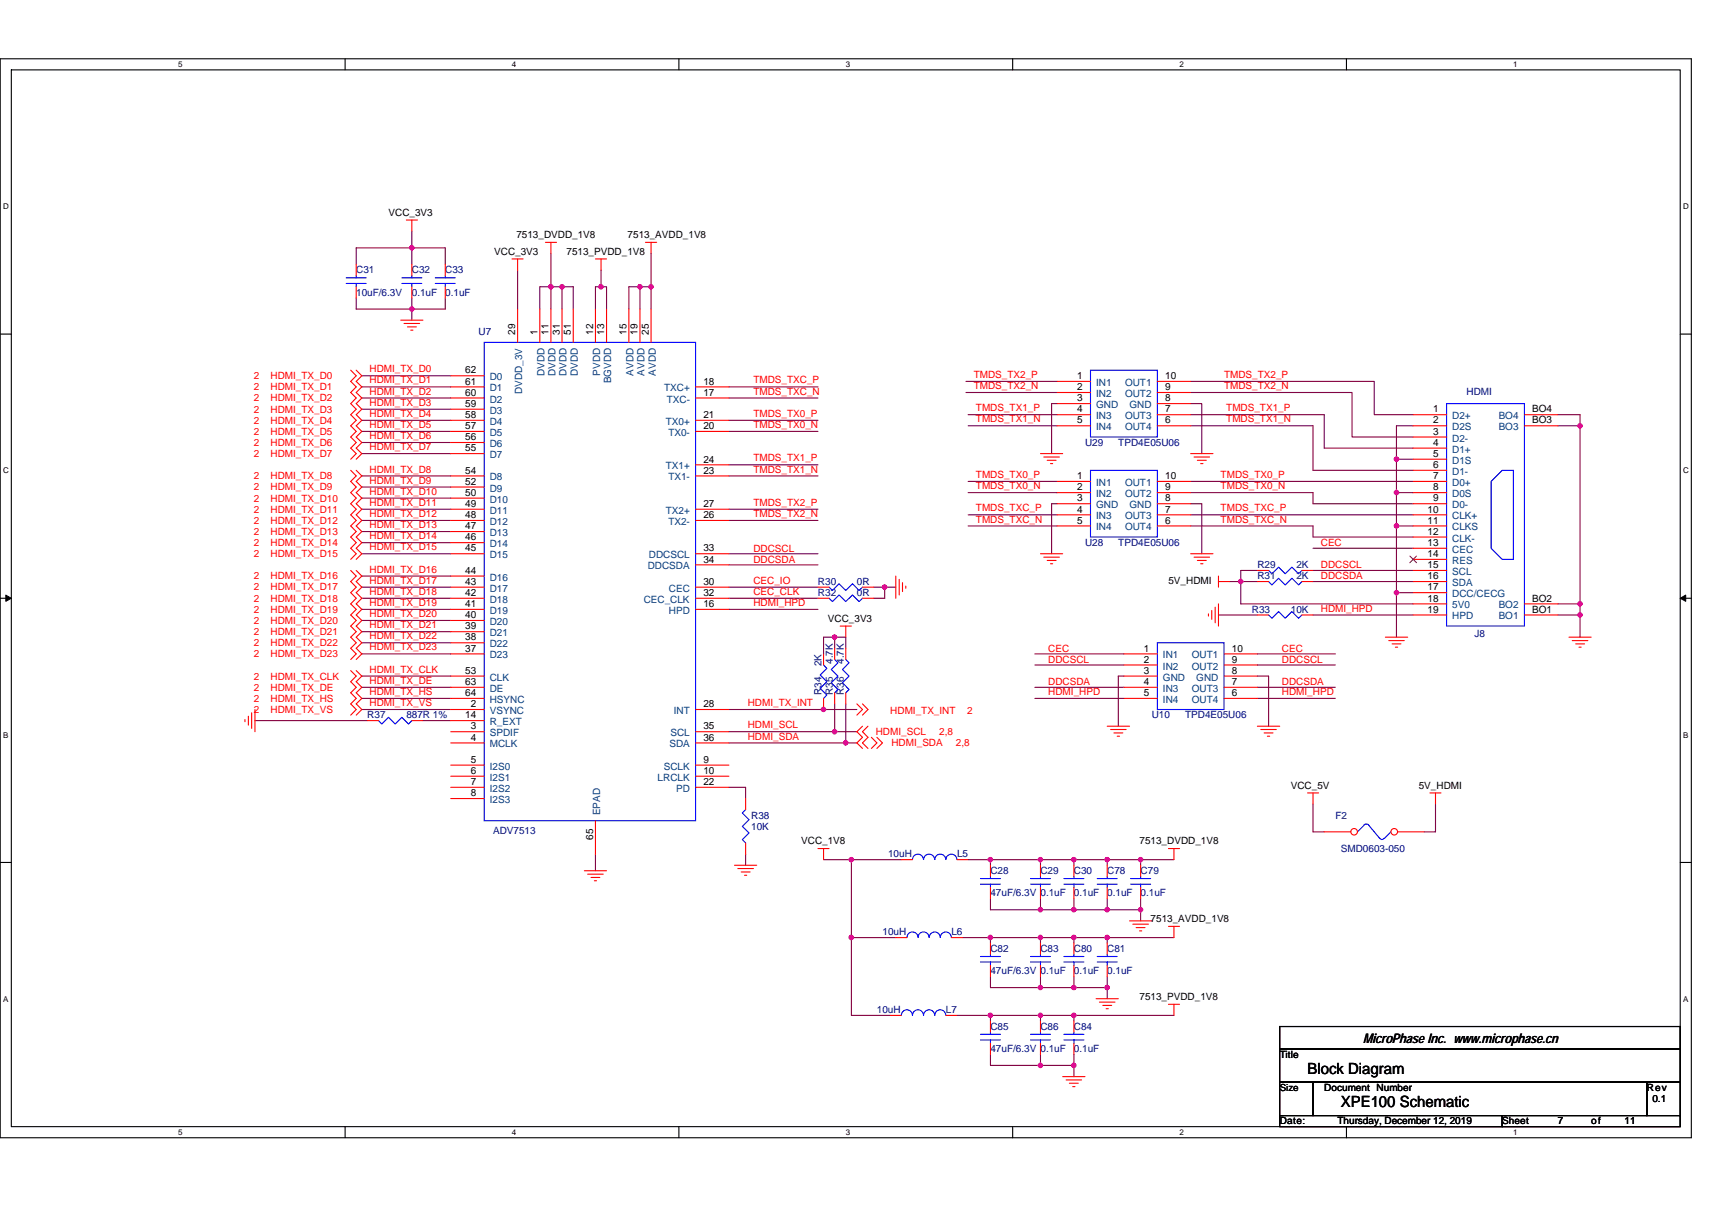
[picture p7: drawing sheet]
<svg xmlns="http://www.w3.org/2000/svg" width="297mm" height="210mm" viewBox="0 0 297 210" stroke-linecap="round" stroke-linejoin="round" font-family="sans-serif">
<path d="M0 10.2h293.5v187.2h-293.5zM2 12.1h289.5v183.4h-289.5z" fill="none" stroke="#000" stroke-width=".19"/>
<g fill="#fff">
<path d="M30.9 10.4h.8v1.6h-.8z"/>
<path d="M30.9 195.7h.8v1.6h-.8z"/>
</g>
<path d="M59.9 10.2v1.9M59.9 195.5v1.9" fill="none" stroke="#000" stroke-width=".19"/>
<g fill="#fff">
<path d="M88.8 10.4h.8v1.6h-.8z"/>
<path d="M88.8 195.7h.8v1.6h-.8z"/>
</g>
<path d="M117.8 10.2v1.9M117.8 195.5v1.9" fill="none" stroke="#000" stroke-width=".19"/>
<g fill="#fff">
<path d="M146.7 10.4h.8v1.6h-.8z"/>
<path d="M146.7 195.7h.8v1.6h-.8z"/>
</g>
<path d="M175.7 10.2v1.9M175.7 195.5v1.9" fill="none" stroke="#000" stroke-width=".19"/>
<g fill="#fff">
<path d="M204.7 10.4h.7v1.6h-.7z"/>
<path d="M204.7 195.7h.7v1.6h-.7z"/>
</g>
<path d="M233.6 10.2v1.9M233.6 195.5v1.9" fill="none" stroke="#000" stroke-width=".19"/>
<g fill="#fff">
<path d="M262.6 10.4h.7v1.6h-.7z"/>
<path d="M262.6 195.7h.7v1.6h-.7z"/>
<path d="M.5 35.1h1v1.5h-1z"/>
<path d="M292 35.1h1v1.5h-1z"/>
<path d="M.5 80.9h1v1.5h-1z"/>
<path d="M292 80.9h1v1.5h-1z"/>
</g>
<path d="M0 58h2M291.5 58h2" fill="none" stroke="#000" stroke-width=".19"/>
<g fill="#fff">
<path d="M.5 126.7h.9v1.6h-.9z"/>
<path d="M292 126.7h.9v1.6h-.9z"/>
</g>
<path d="M0 103.8h2M291.5 103.8h2" fill="none" stroke="#000" stroke-width=".19"/>
<path d="M1 103.3l1 .5-1 .6zM291.5 103.8l1-.5v1.1z" fill="#000" stroke="#000" stroke-width=".17"/>
<g fill="#fff">
<path d="M.5 172.6h.9v1.5h-.9z"/>
<path d="M292 172.6h.9v1.5h-.9z"/>
</g>
<path d="M0 149.7h2M291.5 149.7h2M222 178.1h69.5v3.9h-69.5zM222 182h69.5v5.8h-69.5zM222 187.8h5.8v5.8h-5.8zM222 193.6h38.6v1.9h-38.6zM227.8 187.8h57.9v5.8h-57.9zM260.6 193.6h30.9v1.9h-30.9zM285.7 187.8h5.8v5.8h-5.8z" fill="none" stroke="#000" stroke-width=".19"/>
<g fill="none" stroke="#800040" stroke-width=".19">
<path d="M61.8 51.7v1.9h9.7M71.5 43v2.9M71.5 53.6v2M71.5 51.7v1.9M71.5 43h-9.7v2.9M71.5 40.1v2.9M71.5 43h5.8v2.9M77.3 51.7v1.9h-5.8M89.8 46.9v6.7M95.6 44v9.6M97.5 49.8h-3.8v3.8M97.5 49.8h2v3.8"/>
<path d="M97.5 49.8v3.8M104.3 46.9v2.9h.9v3.8M104.3 49.8h-1v3.8M111 49.8v3.8M111 49.8h-1.9v3.8M111 49.8h2M113 49.8v3.8M113 44v5.8M62.8 69.1h15.4M62.8 71h15.4M62.8 65.2h15.4M62.8 67.1h15.4"/>
<path d="M62.8 76.8h15.4M62.8 78.7h15.4M62.8 72.9h15.4M62.8 74.9h15.4M126.5 69.1h15.4M126.5 67.1h15.4M126.5 74.9h15.4M126.5 72.9h15.4M167.6 66.2h15.8M167.6 68.1h15.8M168 73.9h15.4M168 72h15.4"/>
<path d="M183.4 70h-.9v8.7M206.6 72h23.2v5.8h15.4M206.6 73.9h21.2v7.7h17.4M206.6 66.2h31.8v5.8h6.8M206.6 68.1h28v7.7h10.6M206.6 70h1.9v8.7M242.3 79.7h2.9M242.3 79.7v5.8M245.2 73.9h-2.9v5.8M270.3 72h3.8v1.9M270.3 73.9h3.8M274.1 73.9v30.9"/>
<path d="M62.8 86.4h15.4M62.8 88.4h15.4M62.8 82.6h15.4M62.8 84.5h15.4M62.8 94.2h15.4M62.8 96.1h15.4M62.8 90.3h15.4M62.8 92.2h15.4M62.8 100h15.4M126.5 82.6h15.4M126.5 80.7h15.4M126.5 90.3h15.4"/>
<path d="M126.5 88.4h15.4M126.5 98h15.4M126.5 96.1h15.4M168 89.3h15.4M168 91.3h15.4M168 83.5h15.4M168 85.5h15.4M183.4 87.4h-.9v8.7M206.6 87.4h1.9v8.7M206.6 85.5h21.2v1.9h17.4M206.6 91.3h21.2v1.9h17.4M206.6 83.5h38.6"/>
<path d="M206.6 89.3h38.6M218.2 99h-2.9v1.9M227.8 95.1h17.4M227.8 99h17.4M242.3 85.5h2.9M242.3 91.3h2.9M242.3 85.5v5.8M242.3 91.3v11.5M62.8 105.7h15.4M62.8 101.9h15.4M62.8 111.5h15.4M62.8 113.5h15.4"/>
<path d="M62.8 107.7h15.4M62.8 109.6h15.4M62.8 117.3h15.4M62.8 119.3h15.4M62.8 103.8h15.4M126.5 103.8h15.4M126.5 101.9h15.4M126.5 105.7h15.4M144.8 110.6h-1.9v2.9M144.8 110.6h1.9v1.9M144.8 110.6v1.9M151.6 101.9h1.9v1.9h-1.9"/>
<path d="M153.5 101.9h1.9M179.6 115.4h15.4M179.6 119.3h15.4M179.6 113.5h15.4M195 117.3h-1v8.7M211.4 106.7h6.8M213.3 100.9h2M215.3 100.9h2.9M215.3 100.9v3.9h29.9M218.2 115.4h13.5M218.2 117.3h1.9v8.7M218.2 119.3h13.5"/>
<path d="M218.2 113.5h13.5M227.8 100.9h17.4M227.8 106.7h17.4M242.3 102.8h2.9M242.3 102.8v7.8M270.3 106.7h3.8v3.9M270.3 104.8h3.8M274.1 104.8v1.9M44.2 125.1h19.5M62.8 121.2h15.4M62.8 123.1h15.4M73.4 125.1h4.8"/>
<path d="M126.5 127h18.3M126.5 136.6h2.9v2M126.5 128.9h20.2M144.8 122.2v4.8M144.8 127h3.9M146.7 122.2v6.7M146.7 128.9h2M148.7 123.1h-22.2M179.6 121.2h15.4M218.2 121.2h13.5M227.8 139.5v4.9h2M249.1 139.5v4.9h-2"/>
<path d="M103.3 148.2v2.9M129.4 148.2v2M142.9 149.2h4.8M147.7 149.2v13.5M147.7 149.2h8.7M168 149.2h3.8M171.8 149.2h8.7M171.8 155.9v2h8.7M171.8 149.2v1M180.5 155.9v2M180.5 149.2v1M180.5 157.9h5.8"/>
<path d="M180.5 149.2h5.8M186.3 149.2v1M186.3 155.9v2M186.3 149.2h5.8M186.3 157.9h5.8M192.1 149.2h5.8M192.1 157.9h5.8M192.1 149.2v1M192.1 155.9v2M197.9 149.2v1M197.9 155.9v2M197.9 157.9v1.9"/>
<path d="M197.9 149.2h5.8M147.7 162.7v13.5h6.8M147.7 162.7h7.7M166 176.2h5.8M167 162.7h4.8M171.8 162.7h8.7M171.8 176.2h8.7M171.8 162.7v1M171.8 176.2v1M171.8 169.5v1.9h8.7M180.5 176.2v1M180.5 171.4h5.8"/>
<path d="M180.5 162.7h5.8M180.5 176.2h5.8M180.5 169.5v1.9M180.5 162.7v1M186.3 162.7v1M186.3 169.5v1.9M186.3 162.7h5.8M186.3 176.2v1M186.3 171.4h5.8M186.3 176.2h17.4M192.1 162.7v1M192.1 169.5v1.9"/>
<path d="M192.1 171.4v1.9M192.1 162.7h11.6M171.8 183v1.9h8.7M180.5 183v1.9M180.5 184.9h5.8M186.3 183v1.9M186.3 184.9v1.9"/>
</g>
<g fill="#f0f" stroke="#f0f" stroke-width=".19">
<circle cx="142.9" cy="123.1" r=".38"/>
<circle cx="144.8" cy="127" r=".38"/>
<circle cx="146.7" cy="128.9" r=".38"/>
<circle cx="215.3" cy="100.9" r=".38"/>
<circle cx="153.5" cy="101.9" r=".38"/>
<circle cx="104.3" cy="49.8" r=".38"/>
<circle cx="242.3" cy="85.5" r=".38"/>
<circle cx="242.3" cy="79.7" r=".38"/>
<circle cx="242.3" cy="91.3" r=".38"/>
<circle cx="242.3" cy="102.8" r=".38"/>
<circle cx="274.1" cy="106.7" r=".38"/>
<circle cx="274.1" cy="104.8" r=".38"/>
<circle cx="274.1" cy="73.9" r=".38"/>
<circle cx="71.4" cy="43" r=".38"/>
<circle cx="71.4" cy="53.6" r=".38"/>
<circle cx="144.8" cy="110.6" r=".38"/>
<circle cx="97.5" cy="49.8" r=".38"/>
<circle cx="147.7" cy="162.7" r=".38"/>
<circle cx="95.6" cy="49.8" r=".38"/>
<circle cx="192.1" cy="157.9" r=".38"/>
<circle cx="197.9" cy="157.9" r=".38"/>
<circle cx="186.3" cy="157.9" r=".38"/>
<circle cx="180.5" cy="157.9" r=".38"/>
<circle cx="171.8" cy="149.2" r=".38"/>
<circle cx="186.3" cy="149.2" r=".38"/>
<circle cx="180.5" cy="149.2" r=".38"/>
<circle cx="147.7" cy="149.2" r=".38"/>
<circle cx="192.1" cy="149.2" r=".38"/>
<circle cx="197.9" cy="149.2" r=".38"/>
<circle cx="192.1" cy="162.7" r=".38"/>
<circle cx="192.1" cy="171.4" r=".38"/>
<circle cx="186.3" cy="171.4" r=".38"/>
<circle cx="180.5" cy="171.4" r=".38"/>
<circle cx="171.8" cy="162.7" r=".38"/>
<circle cx="186.3" cy="162.7" r=".38"/>
<circle cx="180.5" cy="162.7" r=".38"/>
<circle cx="186.3" cy="184.9" r=".38"/>
<circle cx="180.5" cy="184.9" r=".38"/>
<circle cx="171.8" cy="176.2" r=".38"/>
<circle cx="186.3" cy="176.2" r=".38"/>
<circle cx="180.5" cy="176.2" r=".38"/>
<circle cx="112.9" cy="49.8" r=".38"/>
<circle cx="111" cy="49.8" r=".38"/>
</g>
<g fill="none" stroke="#f00" stroke-width=".19">
<path d="M70.5 38.2h1.9M71.5 38.2v1.9M69.5 55.6h3.9M70.1 56.1h2.7M70.7 56.7h1.5M71.3 57.3h.3M88.8 44.9h2M89.8 44.9v2M94.6 42.1h2M95.6 42.1v1.9M103.3 44.9h1.9M104.3 44.9v2"/>
<path d="M112 42.1h1.9M113 42.1v1.9M60.9 64.2l.9 1-.9 1 .9 .9-.9 1 .9 1-.9 .9 .9 1-.9 1 .9 .9-.9 1 .9 1-.9 .9 .9 1-.9 1 .9 .9-.9 1M61.8 64.2l1 1-1 1 1 .9-1 1 1 1-1 .9 1 1-1 1 1 .9-1 1 1 1-1 .9 1 1-1 1 1 .9-1 1M180.5 78.7h3.9M181.1 79.3h2.7M181.7 79.9h1.5M206.6 78.7h3.9M207.2 79.3h2.7M207.7 79.9h1.6M60.9 81.6l.9 1-.9 .9 .9 1-.9 1 .9 .9-.9 1 .9 1-.9 .9 .9 1-.9 1 .9 .9-.9 1 .9 1-.9 .9 .9 1-.9 1M60.9 99l.9 1-.9 .9 .9 1-.9 .9 .9 1-.9 1 .9 .9-.9 1 .9 1-.9 .9 .9 1-.9 1 .9 .9-.9 1 .9 1-.9 .9"/>
<path d="M61.8 81.6l1 1-1 .9 1 1-1 1 1 .9-1 1 1 1-1 .9 1 1-1 1 1 .9-1 1 1 1-1 .9 1 1-1 1M61.8 99l1 1-1 .9 1 1-1 .9 1 1-1 1 1 .9-1 1 1 1-1 .9 1 1-1 1 1 .9-1 1 1 1-1 .9M155.4 100v3.8M180.5 96.1h3.9M181.1 96.7h2.7M181.7 97.3h1.5M182.3 97.8h.3M182.3 80.5h.3M206.6 96.1h3.9M207.2 96.7h2.7M207.7 97.3h1.6M208.3 97.8h.4"/>
<path d="M208.3 80.5h.4M211.4 100v1.9M60.9 116.4l.9 .9-.9 1 .9 1-.9 .9 .9 1-.9 1 .9 .9-.9 1M61.8 116.4l1 .9-1 1 1 1-1 .9 1 1-1 1 1 .9-1 1M145.8 108.6h1.9M146.7 108.6v2M156 100.5v2.8M156.6 101.1v1.6M157.2 101.7v.4M209.7 106.5v.4M210.2 105.9v1.6M210.8 105.4v2.7"/>
<path d="M211.4 100.9h1.9M211.4 104.8v3.8M240.4 110.6h3.8M241 111.2h2.6M241.5 111.7h1.6M242.1 112.3h.4M272.2 110.6h3.9M272.8 111.2h2.7M273.4 111.7h1.5M274 112.3h.3M42.5 124.9v.3M43.1 124.3v1.5"/>
<path d="M43.7 123.7v2.7M44.2 123.1v3.9M148.7 122.2l.9 .9-.9 1M149.6 122.2l1 .9-1 1M149.6 126l-.9 1 .9 1-.9 .9 .9 1M150.6 126l-1 1 1 1-1 .9 1 1M151.2 128l.9 .9-.9 1M152.1 128l1 .9-1 1M192.1 126h3.9M192.7 126.6h2.7M193.3 127.2h1.5M193.8 127.8h.4"/>
<path d="M218.2 126h3.8M218.8 126.6h2.6M219.3 127.2h1.6M219.9 127.8h.4M226.9 137.6h1.9M227.8 137.6v1.9M248.1 137.6h1.9M249.1 137.6v1.9M101.4 151.1h3.8M102 151.7h2.7M102.5 152.3h1.6M103.1 152.8h.4"/>
<path d="M127.4 150.2h3.9M128 150.7h2.7M128.6 151.3h1.6M129.2 151.9h.4M141.9 147.3h1.9M142.9 147.3v1.9M196 159.8h3.8M202.7 147.3h2M203.7 147.3v1.9M171.8 163.7v1.9M171.8 167.5v2M190.2 173.3h3.8"/>
<path d="M190.8 173.9h2.7M191.3 174.5h1.6M191.9 175h.4M196.6 160.4h2.7M197.1 161h1.6M197.7 161.5h.4M202.7 160.8h2M202.7 174.3h2M203.7 160.8v1.9M203.7 174.3v1.9M184.4 186.8h3.9M185 187.4h2.7"/>
<path d="M185.5 188h1.6M186.1 188.6h.4"/>
</g>
<path d="M236.7 143.2l.4-.2 .4 .2M236.7 143.2l-1.2 1.2M237.5 143.2l1.9 2.3M239.4 145.5a.38 .38 0 0 0 .4 .2 .38 .38 0 0 0 .3-.2M241.3 144.4l-1.1 1.1M170.1 166.9h3.5M170.1 166h3.5M171.8 165.6v.4M171.8 166.9v.6" fill="none" stroke="#00f" stroke-width=".19"/>
<circle cx="235" cy="144.3" r=".57" fill="#fff" stroke="#f00" stroke-width=".19"/>
<path d="M229.8 144.4h4.6" fill="none" stroke="#f00" stroke-width=".19"/>
<circle cx="241.9" cy="144.3" r=".57" fill="#fff" stroke="#f00" stroke-width=".19"/>
<g fill="none" stroke="#f00" stroke-width=".19">
<path d="M61.8 45.9v1.9M61.8 49.8v1.9M71.5 45.9v1.9M71.5 49.8v1.9M77.3 45.9v1.9M77.3 49.8v1.9M89.8 53.6v5.8M93.7 53.6v5.8M95.6 53.6v5.8M97.5 53.6v5.8M99.5 53.6v5.8M103.3 53.6v5.8"/>
<path d="M105.2 53.6v5.8M109.1 53.6v5.8M111 53.6v5.8M113 53.6v5.8M78.2 65.2h5.8M78.2 67.1h5.8M78.2 69.1h5.8M78.2 71h5.8M78.2 72.9h5.8M78.2 74.9h5.8M78.2 76.8h5.8M78.2 78.7h5.8"/>
<path d="M120.7 69.1h5.8M120.7 67.1h5.8M120.7 74.9h5.8M120.7 72.9h5.8M183.4 66.2h5.8M183.4 68.1h5.8M183.4 70h5.8M183.4 72h5.8M183.4 73.9h5.8M200.8 73.9h5.8M200.8 72h5.8M200.8 70h5.8"/>
<path d="M200.8 68.1h5.8M200.8 66.2h5.8M245.2 72h5.8M245.2 73.9h5.8M245.2 75.8h5.8M245.2 77.8h5.8M245.2 79.7h5.8M264.5 73.9h5.8M264.5 72h5.8M78.2 82.6h5.8M78.2 84.5h5.8M78.2 86.4h5.8"/>
<path d="M78.2 88.4h5.8M78.2 90.3h5.8M78.2 92.2h5.8M78.2 94.2h5.8M78.2 96.1h5.8M78.2 100h5.8M120.7 82.6h5.8M120.7 80.7h5.8M120.7 90.3h5.8M120.7 88.4h5.8M120.7 96.1h5.8M120.7 98h5.8"/>
<path d="M183.4 83.5h5.8M183.4 85.5h5.8M183.4 87.4h5.8M183.4 89.3h5.8M183.4 91.3h5.8M200.8 91.3h5.8M200.8 89.3h5.8M200.8 87.4h5.8M200.8 85.5h5.8M200.8 83.5h5.8M218.2 99h1.9M225.9 99h1.9"/>
<path d="M245.2 81.6h5.8M245.2 83.5h5.8M245.2 85.5h5.8M245.2 87.4h5.8M245.2 89.3h5.8M245.2 91.3h5.8M245.2 93.2h5.8M245.2 95.1h5.8M245.2 97.1h5.8M245.2 99h5.8M78.2 117.3h5.8M78.2 119.3h5.8"/>
<path d="M78.2 101.9h5.8M78.2 103.8h5.8M78.2 105.7h5.8M78.2 107.7h5.8M78.2 109.6h5.8M78.2 111.5h5.8M78.2 113.5h5.8M120.7 105.7h5.8M120.7 101.9h5.8M120.7 103.8h5.8M141.9 101.9h1.9M141.9 103.8h1.9"/>
<path d="M142.9 113.5v1.9M144.8 112.5v1.9M146.7 112.5v1.9M149.6 101.9h2M149.6 103.8h2M195 113.5h5.8M195 115.4h5.8M195 117.3h5.8M195 119.3h5.8M212.4 119.3h5.8M212.4 117.3h5.8M212.4 115.4h5.8"/>
<path d="M212.4 113.5h5.8M218.2 100.9h1.9M218.2 106.7h1.9M225.9 100.9h1.9M225.9 106.7h1.9M245.2 100.9h5.8M245.2 102.8h5.8M245.2 104.8h5.8M245.2 106.7h5.8M264.5 106.7h5.8M264.5 104.8h5.8M63.7 125.1h2"/>
<path d="M71.5 125.1h1.9M78.2 123.1h5.8M78.2 127h5.8M78.2 128.9h5.8M78.2 125.1h5.8M78.2 121.2h5.8M78.2 132.8h5.8M78.2 134.7h5.8M78.2 136.6h5.8M78.2 138.6h5.8M120.7 123.1h5.8M120.7 127h5.8"/>
<path d="M120.7 128.9h5.8M120.7 132.8h5.8M120.7 134.7h5.8M120.7 136.6h5.8M129.4 138.6v1.9M142.9 121.2v1.9M144.8 120.2v2M146.7 120.2v2M195 121.2h5.8M212.4 121.2h5.8M103.3 142.4v5.8M129.4 146.3v1.9"/>
<path d="M156.4 149.2h1.9M166 149.2h2M171.8 150.2v1.9M171.8 154v1.9M180.5 150.2v1.9M180.5 154v1.9M186.3 150.2v1.9M186.3 154v1.9M192.1 150.2v1.9M192.1 154v1.9M197.9 150.2v1.9M197.9 154v1.9"/>
<path d="M242.5 144.4h4.6M154.5 176.2h1.9M155.4 162.7h2M164.1 176.2h1.9M165.1 162.7h1.9M171.8 177.2v1.9M180.5 163.7v1.9M180.5 167.5v2M180.5 177.2v1.9M186.3 163.7v1.9M186.3 167.5v2M186.3 177.2v1.9"/>
<path d="M192.1 163.7v1.9M192.1 167.5v2M171.8 181v2M180.5 181v2M186.3 181v2"/>
</g>
<g fill="none" stroke="#00f" stroke-width=".19">
<path d="M60.1 49.2h3.4M60.1 48.2h3.4M61.8 47.8v.4M61.8 49.2v.6M69.7 49.2h3.5M69.7 48.2h3.5M71.5 47.8v.4M71.5 49.2v.6M75.5 49.2h3.5M75.5 48.2h3.5M77.3 47.8v.4M77.3 49.2v.6"/>
<path d="M84 59.4h36.7v83h-36.7zM189.2 64.2h11.6v11.6h-11.6zM251 70h13.5v38.6h-13.5zM189.2 81.6h11.6v11.6h-11.6zM220.1 99l.6 .6 1.1-1.2 1.2 1.2 1.2-1.2 1.1 1.2 .6-.6M258.7 83.5l1.9-1.9h2v15.5h-2l-1.9-2zM142.9 115.4l.6 .6-1.2 1.1 1.2 1.2-1.2 1.2 1.2 1.1-.6 .6M143.8 101.9l.6 .6 1.2-1.2 1.1 1.2 1.2-1.2 1.2 1.2 .5-.6M143.8 103.8l.6 .6 1.2-1.1 1.1 1.1 1.2-1.1 1.2 1.1 .5-.6M144.8 114.4l.6 .6-1.2 1.2 1.2 1.1-1.2 1.2 1.2 1.2-.6 .5M146.7 114.4l.6 .6-1.1 1.2 1.1 1.1-1.1 1.2 1.1 1.2-.6 .5M200.8 111.5h11.6v11.6h-11.6z"/>
<path d="M220.1 100.9l.6 .6 1.1-1.1 1.2 1.1 1.2-1.1 1.1 1.1 .6-.6M220.1 106.7l.6 .6 1.1-1.2 1.2 1.2 1.2-1.2 1.1 1.2 .6-.6M65.7 125.1l.5 .5 1.2-1.1 1.2 1.1 1.1-1.1 1.2 1.1 .6-.5M129.4 140.5l-.6 .6 1.2 1.1-1.2 1.2 1.2 1.1-1.2 1.2 .6 .6M158.3 149.2a.96 .96 0 0 1 1-1 .96 .96 0 0 1 .9 1 .97 .97 0 0 1 1-1 .97 .97 0 0 1 1 1 .95 .95 0 0 1 .9-1 .95 .95 0 0 1 1 1M164.1 149.2a.95 .95 0 0 1 1-1 .95 .95 0 0 1 .9 1M170.1 153.4h3.5M170.1 152.5h3.5M171.8 152.1v.4M171.8 153.4v.6M178.8 153.4h3.5M178.8 152.5h3.5"/>
<path d="M180.5 152.1v.4M180.5 153.4v.6M184.6 153.4h3.5M184.6 152.5h3.5M186.3 152.1v.4M186.3 153.4v.6M190.4 153.4h3.4M190.4 152.5h3.4M192.1 152.1v.4M192.1 153.4v.6M196.2 153.4h3.4M196.2 152.5h3.4"/>
<path d="M197.9 152.1v.4M197.9 153.4v.6M156.4 176.2a.96 .96 0 0 1 1-1 .96 .96 0 0 1 .9 1 .96 .96 0 0 1 1-1 .96 .96 0 0 1 .9 1 .97 .97 0 0 1 1-1 .97 .97 0 0 1 1 1 .95 .95 0 0 1 .9-1 .95 .95 0 0 1 1 1M157.4 162.7a.96 .96 0 0 1 .9-1 .96 .96 0 0 1 1 1 .95 .95 0 0 1 .9-1 .95 .95 0 0 1 1 1M161.2 162.7a.96 .96 0 0 1 1-1 .96 .96 0 0 1 .9 1 .95 .95 0 0 1 1-1 .95 .95 0 0 1 1 1M170.1 179.5h3.5M171.8 179.1v.4M178.8 166.9h3.5M178.8 166h3.5M178.8 179.5h3.5M180.5 165.6v.4M180.5 166.9v.6"/>
<path d="M180.5 179.1v.4M184.6 166.9h3.5M184.6 166h3.5M184.6 179.5h3.5M186.3 165.6v.4M186.3 166.9v.6M186.3 179.1v.4M190.4 166.9h3.4M190.4 166h3.4M192.1 165.6v.4M192.1 166.9v.6M170.1 180.5h3.5"/>
<path d="M171.8 180.5v.5M178.8 180.5h3.5M180.5 180.5v.5M184.6 180.5h3.5M186.3 180.5v.5"/>
</g>
<path d="M244.6 96.5l1.2 1.2M245.8 96.5l-1.2 1.2" fill="none" stroke="#804000" stroke-width=".17"/>
<g fill="#f0f" stroke="#f0f" stroke-width=".19">
<circle cx="142.9" cy="123.1" r=".38"/>
<circle cx="144.8" cy="127" r=".38"/>
<circle cx="146.7" cy="128.9" r=".38"/>
<circle cx="215.3" cy="100.9" r=".38"/>
<circle cx="153.5" cy="101.9" r=".38"/>
<circle cx="104.3" cy="49.8" r=".38"/>
<circle cx="242.3" cy="85.5" r=".38"/>
<circle cx="242.3" cy="79.7" r=".38"/>
<circle cx="242.3" cy="91.3" r=".38"/>
<circle cx="242.3" cy="102.8" r=".38"/>
<circle cx="274.1" cy="106.7" r=".38"/>
<circle cx="274.1" cy="104.8" r=".38"/>
<circle cx="274.1" cy="73.9" r=".38"/>
<circle cx="71.4" cy="43" r=".38"/>
<circle cx="71.4" cy="53.6" r=".38"/>
<circle cx="144.8" cy="110.6" r=".38"/>
<circle cx="97.5" cy="49.8" r=".38"/>
<circle cx="147.7" cy="162.7" r=".38"/>
<circle cx="95.6" cy="49.8" r=".38"/>
<circle cx="192.1" cy="157.9" r=".38"/>
<circle cx="197.9" cy="157.9" r=".38"/>
<circle cx="186.3" cy="157.9" r=".38"/>
<circle cx="180.5" cy="157.9" r=".38"/>
<circle cx="171.8" cy="149.2" r=".38"/>
<circle cx="186.3" cy="149.2" r=".38"/>
<circle cx="180.5" cy="149.2" r=".38"/>
<circle cx="147.7" cy="149.2" r=".38"/>
<circle cx="192.1" cy="149.2" r=".38"/>
<circle cx="197.9" cy="149.2" r=".38"/>
<circle cx="192.1" cy="162.7" r=".38"/>
<circle cx="192.1" cy="171.4" r=".38"/>
<circle cx="186.3" cy="171.4" r=".38"/>
<circle cx="180.5" cy="171.4" r=".38"/>
<circle cx="171.8" cy="162.7" r=".38"/>
<circle cx="186.3" cy="162.7" r=".38"/>
<circle cx="180.5" cy="162.7" r=".38"/>
<circle cx="186.3" cy="184.9" r=".38"/>
<circle cx="180.5" cy="184.9" r=".38"/>
<circle cx="171.8" cy="176.2" r=".38"/>
<circle cx="186.3" cy="176.2" r=".38"/>
<circle cx="180.5" cy="176.2" r=".38"/>
<circle cx="112.9" cy="49.8" r=".38"/>
<circle cx="111" cy="49.8" r=".38"/>
</g>
<g font-size="2.7">
<text x="226.9" y="186.3">Block Diagram</text>
<text x="232.6" y="192.1">XPE100 Schematic</text>
</g>
<text font-size="2.3" x="236.5" y="181.1">MicroPhase Inc. www.microphase.cn</text>
<g font-size="1.7">
<text x="67.4" y="37.4">VCC_3V3</text>
<text x="89.6" y="41.3">7513_DVDD_1V8</text>
<text x="108.9" y="41.3">7513_AVDD_1V8</text>
<text x="85.7" y="44.2">VCC_3V3</text>
<text x="98.3" y="44.2">7513_PVDD_1V8</text>
<text x="89.4" y="58.1" transform="rotate(-90 89.4 58.1)">29</text>
<text x="93.3" y="58.1" transform="rotate(-90 93.3 58.1)">1</text>
<text x="95.2" y="58.1" transform="rotate(-90 95.2 58.1)">11</text>
<text x="97.1" y="58.1" transform="rotate(-90 97.1 58.1)">31</text>
<text x="99.1" y="58.1" transform="rotate(-90 99.1 58.1)">51</text>
<text x="102.9" y="58.1" transform="rotate(-90 102.9 58.1)">12</text>
<text x="104.8" y="58.1" transform="rotate(-90 104.8 58.1)">13</text>
<text x="108.7" y="58.1" transform="rotate(-90 108.7 58.1)">15</text>
<text x="110.6" y="58.1" transform="rotate(-90 110.6 58.1)">19</text>
<text x="112.6" y="58.1" transform="rotate(-90 112.6 58.1)">25</text>
<text x="80.7" y="64.8">62</text>
<text x="186.9" y="65.8">1</text>
<text x="202.2" y="65.8">10</text>
<text x="80.7" y="66.7">61</text>
<text x="80.7" y="68.7">60</text>
<text x="80.7" y="70.6">59</text>
<text x="122" y="68.7">17</text>
<text x="122" y="66.7">18</text>
<text x="186.9" y="67.7">2</text>
<text x="186.9" y="69.6">3</text>
<text x="186.9" y="71.6">4</text>
<text x="202.2" y="69.6">8</text>
<text x="202.2" y="71.6">7</text>
<text x="202.2" y="67.7">9</text>
<text x="248.7" y="71.6">1</text>
<text x="265.8" y="71.6">BO4</text>
<text x="80.7" y="72.5">58</text>
<text x="80.7" y="74.5">57</text>
<text x="80.7" y="76.4">56</text>
<text x="122" y="74.5">20</text>
<text x="122" y="72.5">21</text>
<text x="186.9" y="73.5">5</text>
<text x="202.2" y="73.5">6</text>
<text x="248.7" y="73.5">2</text>
<text x="248.7" y="75.4">3</text>
<text x="248.7" y="77.4">4</text>
<text x="265.8" y="73.5">BO3</text>
<text x="80.7" y="78.3">55</text>
<text x="80.7" y="82.2">54</text>
<text x="122" y="82.2">23</text>
<text x="122" y="80.3">24</text>
<text x="186.9" y="83.1">1</text>
<text x="202.2" y="83.1">10</text>
<text x="248.7" y="79.3">5</text>
<text x="248.7" y="81.2">6</text>
<text x="248.7" y="83.1">7</text>
<text x="80.7" y="84.1">52</text>
<text x="80.7" y="86">50</text>
<text x="80.7" y="88">49</text>
<text x="80.7" y="89.9">48</text>
<text x="122" y="89.9">26</text>
<text x="122" y="88">27</text>
<text x="186.9" y="85.1">2</text>
<text x="186.9" y="87">3</text>
<text x="186.9" y="88.9">4</text>
<text x="202.2" y="87">8</text>
<text x="202.2" y="88.9">7</text>
<text x="202.2" y="85.1">9</text>
<text x="247.7" y="88.9">10</text>
<text x="248.7" y="85.1">8</text>
<text x="248.7" y="87">9</text>
<text x="80.7" y="91.8">47</text>
<text x="80.7" y="93.8">46</text>
<text x="80.7" y="95.7">45</text>
<text x="122" y="95.7">33</text>
<text x="186.9" y="90.9">5</text>
<text x="202.2" y="90.9">6</text>
<text x="247.7" y="90.9">11</text>
<text x="247.7" y="92.8">12</text>
<text x="247.7" y="94.7">13</text>
<text x="80.7" y="99.6">44</text>
<text x="80.7" y="101.5">43</text>
<text x="122" y="97.6">34</text>
<text x="122" y="101.5">30</text>
<text x="202.7" y="101.3">5V_HDMI</text>
<text x="247.7" y="96.7">14</text>
<text x="247.7" y="98.6">15</text>
<text x="247.7" y="100.5">16</text>
<text x="80.7" y="103.4">42</text>
<text x="80.7" y="105.3">41</text>
<text x="80.7" y="107.3">40</text>
<text x="122" y="105.3">16</text>
<text x="122" y="103.4">32</text>
<text x="143.7" y="107.9">VCC_3V3</text>
<text x="247.7" y="102.4">17</text>
<text x="247.7" y="104.4">18</text>
<text x="247.7" y="106.3">19</text>
<text x="265.8" y="106.3">BO1</text>
<text x="265.8" y="104.4">BO2</text>
<text x="80.7" y="109.2">39</text>
<text x="80.7" y="111.1">38</text>
<text x="80.7" y="113.1">37</text>
<text x="198.5" y="113.1">1</text>
<text x="213.7" y="113.1">10</text>
<text x="80.7" y="116.9">53</text>
<text x="80.7" y="118.9">63</text>
<text x="198.5" y="115">2</text>
<text x="198.5" y="116.9">3</text>
<text x="198.5" y="118.9">4</text>
<text x="213.7" y="116.9">8</text>
<text x="213.7" y="118.9">7</text>
<text x="213.7" y="115">9</text>
<text x="80.7" y="124.7">14</text>
<text x="80.7" y="120.8">64</text>
<text x="81.7" y="122.7">2</text>
<text x="122" y="122.7">28</text>
<text x="198.5" y="120.8">5</text>
<text x="213.7" y="120.8">6</text>
<text x="81.7" y="126.6">3</text>
<text x="81.7" y="128.5">4</text>
<text x="122" y="128.5">36</text>
<text x="122" y="126.6">35</text>
<text x="81.7" y="132.4">5</text>
<text x="81.7" y="134.3">6</text>
<text x="81.7" y="136.2">7</text>
<text x="122" y="132.4">9</text>
<text x="122" y="134.3">10</text>
<text x="122" y="136.2">22</text>
<text x="224" y="136.8">VCC_5V</text>
<text x="246.2" y="136.8">5V_HDMI</text>
<text x="81.7" y="138.2">8</text>
<text x="102.9" y="145.7" transform="rotate(-90 102.9 145.7)">65</text>
<text x="139" y="146.5">VCC_1V8</text>
<text x="197.7" y="146.5">7513_DVDD_1V8</text>
<text x="199.6" y="160">7513_AVDD_1V8</text>
<text x="197.7" y="173.5">7513_PVDD_1V8</text>
<text x="222" y="183.6">Title</text>
<text x="222" y="189.3">Size</text>
<text x="229.8" y="189.3">Document Number</text>
<text x="285.7" y="189.3">Rev</text>
<text x="286.7" y="191.3">0.1</text>
<text x="222" y="195.1">Date:</text>
<text x="232.1" y="195.1">Thursday, December 12, 2019</text>
<text x="260.6" y="195.1">Sheet</text>
<text x="270.3" y="195.1">7</text>
<text x="276.1" y="195.1">of</text>
<text x="281.9" y="195.1">11</text>
</g>
<g font-size="1.7" fill="#000080">
<text x="61.8" y="47.5">C31</text>
<text x="71.5" y="47.5">C32</text>
<text x="77.3" y="47.5">C33</text>
<text x="61.8" y="51.3">10uF/6.3V</text>
<text x="71.5" y="51.3">0.1uF</text>
<text x="77.3" y="51.3">0.1uF</text>
<text x="83" y="58.1">U7</text>
<text x="254.5" y="68.5">HDMI</text>
<text x="188.3" y="77.4">U29</text>
<text x="194" y="77.4">TPD4E05U06</text>
<text x="188.3" y="94.7">U28</text>
<text x="194" y="94.7">TPD4E05U06</text>
<text x="141.9" y="101.5">R30</text>
<text x="148.7" y="101.5">0R</text>
<text x="218.2" y="98.6">R29</text>
<text x="218.2" y="100.5">R31</text>
<text x="224.9" y="98.6">2K</text>
<text x="224.9" y="100.5">2K</text>
<text x="141.9" y="103.4">R32</text>
<text x="148.7" y="103.4">0R</text>
<text x="217.2" y="106.3">R33</text>
<text x="224" y="106.3">10K</text>
<text x="255.8" y="110.6">J8</text>
<text x="142.6" y="115.6" transform="rotate(-90 142.6 115.6)">2K</text>
<text x="144.5" y="115.2" transform="rotate(-90 144.5 115.2)">4.7K</text>
<text x="146.4" y="115.2" transform="rotate(-90 146.4 115.2)">4.7K</text>
<text x="63.7" y="124.7">R37</text>
<text x="70.5" y="124.7">887R 1%</text>
<text x="142.6" y="120.6" transform="rotate(-90 142.6 120.6)">R34</text>
<text x="144.5" y="120.6" transform="rotate(-90 144.5 120.6)">R35</text>
<text x="146.4" y="120.6" transform="rotate(-90 146.4 120.6)">R36</text>
<text x="199.8" y="124.7">U10</text>
<text x="205.6" y="124.7">TPD4E05U06</text>
<text x="130.3" y="142">R38</text>
<text x="130.3" y="144">10K</text>
<text x="231.7" y="142">F2</text>
<text x="85.6" y="144.7">ADV7513</text>
<text x="154.1" y="148.8">10uH</text>
<text x="166" y="148.8">L5</text>
<text x="232.6" y="147.8">SMD0603-050</text>
<text x="171.8" y="151.7">C28</text>
<text x="171.8" y="155.6">47uF/6.3V 0.1uF</text>
<text x="180.5" y="151.7">C29</text>
<text x="186.3" y="151.7">C30</text>
<text x="186.3" y="155.6">0.1uF</text>
<text x="192.1" y="151.7">C78</text>
<text x="192.1" y="155.6">0.1uF</text>
<text x="197.9" y="151.7">C79</text>
<text x="197.9" y="155.6">0.1uF</text>
<text x="153.1" y="162.3">10uH</text>
<text x="165.1" y="162.3">L6</text>
<text x="171.8" y="165.2">C82</text>
<text x="180.5" y="165.2">C83</text>
<text x="186.3" y="165.2">C80</text>
<text x="192.1" y="165.2">C81</text>
<text x="171.8" y="169.1">47uF/6.3V 0.1uF</text>
<text x="186.3" y="169.1">0.1uF</text>
<text x="192.1" y="169.1">0.1uF</text>
<text x="152.1" y="175.8">10uH</text>
<text x="164.1" y="175.8">L7</text>
<text x="171.8" y="178.7">C85</text>
<text x="180.5" y="178.7">C86</text>
<text x="186.3" y="178.7">C84</text>
<text x="171.8" y="182.6">47uF/6.3V 0.1uF</text>
<text x="186.3" y="182.6">0.1uF</text>
</g>
<g font-size="1.7" fill="#f00">
<text x="44" y="65.8">2</text>
<text x="46.9" y="65.8">HDMI_TX_D0</text>
<text x="64.1" y="64.6">HDMI_TX_D0</text>
<text x="168.9" y="65.6">TMDS_TX2_P</text>
<text x="212.4" y="65.6">TMDS_TX2_P</text>
<text x="44" y="67.7">2</text>
<text x="44" y="71.6">2</text>
<text x="44" y="69.7">2</text>
<text x="46.9" y="67.7">HDMI_TX_D1</text>
<text x="46.9" y="71.6">HDMI_TX_D3</text>
<text x="46.9" y="69.7">HDMI_TX_D2</text>
<text x="64.1" y="68.5">HDMI_TX_D2</text>
<text x="64.1" y="70.4">HDMI_TX_D3</text>
<text x="64.1" y="66.5">HDMI_TX_D1</text>
<text x="130.7" y="68.5">TMDS_TXC_N</text>
<text x="130.7" y="66.5">TMDS_TXC_P</text>
<text x="168.9" y="67.5">TMDS_TX2_N</text>
<text x="169.3" y="71.4">TMDS_TX1_P</text>
<text x="212.4" y="67.5">TMDS_TX2_N</text>
<text x="212.8" y="71.4">TMDS_TX1_P</text>
<text x="44" y="75.4">2</text>
<text x="44" y="73.5">2</text>
<text x="44" y="77.4">2</text>
<text x="46.9" y="75.4">HDMI_TX_D5</text>
<text x="46.9" y="73.5">HDMI_TX_D4</text>
<text x="46.9" y="77.4">HDMI_TX_D6</text>
<text x="64.1" y="76.2">HDMI_TX_D6</text>
<text x="64.1" y="72.3">HDMI_TX_D4</text>
<text x="64.1" y="74.3">HDMI_TX_D5</text>
<text x="130.7" y="74.3">TMDS_TX0_N</text>
<text x="130.7" y="72.3">TMDS_TX0_P</text>
<text x="169.3" y="73.3">TMDS_TX1_N</text>
<text x="212.8" y="73.3">TMDS_TX1_N</text>
<text x="44" y="79.3">2</text>
<text x="44" y="83.2">2</text>
<text x="46.9" y="79.3">HDMI_TX_D7</text>
<text x="46.9" y="83.2">HDMI_TX_D8</text>
<text x="64.1" y="78.1">HDMI_TX_D7</text>
<text x="64.1" y="82">HDMI_TX_D8</text>
<text x="64.1" y="83.9">HDMI_TX_D9</text>
<text x="130.7" y="82">TMDS_TX1_N</text>
<text x="130.7" y="80.1">TMDS_TX1_P</text>
<text x="169.3" y="83">TMDS_TX0_P</text>
<text x="211.8" y="83">TMDS_TX0_P</text>
<text x="44" y="85.1">2</text>
<text x="44" y="89">2</text>
<text x="44" y="87">2</text>
<text x="46.9" y="85.1">HDMI_TX_D9</text>
<text x="46.9" y="89">HDMI_TX_D11</text>
<text x="46.9" y="87">HDMI_TX_D10</text>
<text x="64.1" y="85.9">HDMI_TX_D10</text>
<text x="64.1" y="87.8">HDMI_TX_D11</text>
<text x="64.1" y="89.7">HDMI_TX_D12</text>
<text x="130.7" y="89.7">TMDS_TX2_N</text>
<text x="130.7" y="87.8">TMDS_TX2_P</text>
<text x="169.3" y="88.8">TMDS_TXC_P</text>
<text x="169.3" y="84.9">TMDS_TX0_N</text>
<text x="211.8" y="88.8">TMDS_TXC_P</text>
<text x="211.8" y="84.9">TMDS_TX0_N</text>
<text x="44" y="92.8">2</text>
<text x="44" y="90.9">2</text>
<text x="44" y="94.7">2</text>
<text x="46.9" y="92.8">HDMI_TX_D13</text>
<text x="46.9" y="90.9">HDMI_TX_D12</text>
<text x="46.9" y="94.7">HDMI_TX_D14</text>
<text x="64.1" y="93.6">HDMI_TX_D14</text>
<text x="64.1" y="95.5">HDMI_TX_D15</text>
<text x="64.1" y="91.7">HDMI_TX_D13</text>
<text x="130.7" y="95.7">DDCSCL</text>
<text x="169.3" y="90.7">TMDS_TXC_N</text>
<text x="211.8" y="90.7">TMDS_TXC_N</text>
<text x="229.2" y="94.8">CEC</text>
<text x="44" y="96.7">2</text>
<text x="44" y="100.5">2</text>
<text x="46.9" y="96.7">HDMI_TX_D15</text>
<text x="46.9" y="100.5">HDMI_TX_D16</text>
<text x="64.1" y="99.4">HDMI_TX_D16</text>
<text x="64.1" y="101.3">HDMI_TX_D17</text>
<text x="130.7" y="97.6">DDCSDA</text>
<text x="130.7" y="101.3">CEC_IO</text>
<text x="229.2" y="98.6">DDCSCL</text>
<text x="229.2" y="100.5">DDCSDA</text>
<text x="44" y="102.5">2</text>
<text x="44" y="106.3">2</text>
<text x="44" y="104.4">2</text>
<text x="46.9" y="102.5">HDMI_TX_D17</text>
<text x="46.9" y="106.3">HDMI_TX_D19</text>
<text x="46.9" y="104.4">HDMI_TX_D18</text>
<text x="64.1" y="103.2">HDMI_TX_D18</text>
<text x="64.1" y="105.2">HDMI_TX_D19</text>
<text x="64.1" y="107.1">HDMI_TX_D20</text>
<text x="130.7" y="103.2">CEC_CLK</text>
<text x="130.7" y="105.2">HDMI_HPD</text>
<text x="229.2" y="106.1">HDMI_HPD</text>
<text x="44" y="110.2">2</text>
<text x="44" y="108.3">2</text>
<text x="44" y="112.1">2</text>
<text x="46.9" y="110.2">HDMI_TX_D21</text>
<text x="46.9" y="108.3">HDMI_TX_D20</text>
<text x="46.9" y="112.1">HDMI_TX_D22</text>
<text x="64.1" y="111">HDMI_TX_D22</text>
<text x="64.1" y="112.9">HDMI_TX_D23</text>
<text x="64.1" y="109">HDMI_TX_D21</text>
<text x="181.9" y="113.1">CEC</text>
<text x="222.4" y="113.1">CEC</text>
<text x="44" y="114">2</text>
<text x="44" y="119.8">2</text>
<text x="44" y="117.9">2</text>
<text x="46.9" y="114">HDMI_TX_D23</text>
<text x="46.9" y="119.8">HDMI_TX_DE</text>
<text x="46.9" y="117.9">HDMI_TX_CLK</text>
<text x="64.1" y="116.7">HDMI_TX_CLK</text>
<text x="64.1" y="118.7">HDMI_TX_DE</text>
<text x="181.9" y="115">DDCSCL</text>
<text x="181.9" y="118.9">DDCSDA</text>
<text x="222.4" y="115">DDCSCL</text>
<text x="222.4" y="118.9">DDCSDA</text>
<text x="44" y="121.8">2</text>
<text x="44" y="123.7">2</text>
<text x="46.9" y="121.8">HDMI_TX_HS</text>
<text x="46.9" y="123.7">HDMI_TX_VS</text>
<text x="64.1" y="120.6">HDMI_TX_HS</text>
<text x="64.1" y="122.5">HDMI_TX_VS</text>
<text x="129.7" y="122.5">HDMI_TX_INT</text>
<text x="154.5" y="123.9">HDMI_TX_INT</text>
<text x="167.8" y="123.9">2</text>
<text x="181.9" y="120.6">HDMI_HPD</text>
<text x="222.4" y="120.6">HDMI_HPD</text>
<text x="129.7" y="128.3">HDMI_SDA</text>
<text x="129.7" y="126.4">HDMI_SCL</text>
<text x="152" y="127.6">HDMI_SCL</text>
<text x="154.7" y="129.5">HDMI_SDA</text>
<text x="163" y="127.6">2,8</text>
<text x="165.9" y="129.5">2,8</text>
</g>
<g font-size="1.7" fill="#004080">
<text x="85" y="66">D0</text>
<text x="94.5" y="65.3" transform="rotate(-90 94.5 65.3)">DVDD</text>
<text x="96.4" y="65.3" transform="rotate(-90 96.4 65.3)">DVDD</text>
<text x="98.3" y="65.3" transform="rotate(-90 98.3 65.3)">DVDD</text>
<text x="100.3" y="65.3" transform="rotate(-90 100.3 65.3)">DVDD</text>
<text x="104.1" y="65.2" transform="rotate(-90 104.1 65.2)">PVDD</text>
<text x="109.9" y="65.2" transform="rotate(-90 109.9 65.2)">AVDD</text>
<text x="111.8" y="65.2" transform="rotate(-90 111.8 65.2)">AVDD</text>
<text x="113.8" y="65.2" transform="rotate(-90 113.8 65.2)">AVDD</text>
<text x="85" y="67.9">D1</text>
<text x="85" y="69.8">D2</text>
<text x="85" y="71.8">D3</text>
<text x="90.6" y="68.3" transform="rotate(-90 90.6 68.3)">DVDD_3V</text>
<text x="106" y="66.5" transform="rotate(-90 106 66.5)">BGVDD</text>
<text x="115.2" y="67.9">TXC+</text>
<text x="115.7" y="69.8">TXC-</text>
<text x="190.2" y="67">IN1</text>
<text x="190.2" y="68.9">IN2</text>
<text x="190.2" y="70.8">GND</text>
<text x="195.2" y="68.9">OUT2</text>
<text x="195.2" y="67">OUT1</text>
<text x="196" y="70.8">GND</text>
<text x="85" y="73.7">D4</text>
<text x="85" y="75.6">D5</text>
<text x="85" y="77.6">D6</text>
<text x="115.5" y="73.7">TX0+</text>
<text x="116" y="75.6">TX0-</text>
<text x="190.2" y="72.7">IN3</text>
<text x="190.2" y="74.7">IN4</text>
<text x="195.2" y="74.7">OUT4</text>
<text x="195.2" y="72.7">OUT3</text>
<text x="252" y="72.7">D2+</text>
<text x="252" y="74.7">D2S</text>
<text x="252" y="76.6">D2-</text>
<text x="260" y="74.7">BO3</text>
<text x="260" y="72.7">BO4</text>
<text x="85" y="79.5">D7</text>
<text x="85" y="83.4">D8</text>
<text x="115.5" y="81.4">TX1+</text>
<text x="116" y="83.4">TX1-</text>
<text x="252" y="78.5">D1+</text>
<text x="252" y="80.5">D1S</text>
<text x="252" y="82.4">D1-</text>
<text x="85" y="85.3">D9</text>
<text x="85" y="87.2">D10</text>
<text x="85" y="89.2">D11</text>
<text x="115.5" y="89.2">TX2+</text>
<text x="190.2" y="84.3">IN1</text>
<text x="190.2" y="86.3">IN2</text>
<text x="190.2" y="88.2">GND</text>
<text x="195.2" y="86.3">OUT2</text>
<text x="195.2" y="84.3">OUT1</text>
<text x="196" y="88.2">GND</text>
<text x="252" y="84.3">D0+</text>
<text x="252" y="86.3">D0S</text>
<text x="252" y="88.2">D0-</text>
<text x="85" y="91.1">D12</text>
<text x="85" y="93">D13</text>
<text x="85" y="95">D14</text>
<text x="116" y="91.1">TX2-</text>
<text x="190.2" y="90.1">IN3</text>
<text x="190.2" y="92.1">IN4</text>
<text x="195.2" y="92.1">OUT4</text>
<text x="195.2" y="90.1">OUT3</text>
<text x="252" y="90.1">CLK+</text>
<text x="252" y="92.1">CLKS</text>
<text x="252" y="94">CLK-</text>
<text x="252" y="95.9">CEC</text>
<text x="85" y="96.9">D15</text>
<text x="85" y="100.8">D16</text>
<text x="112.4" y="98.8">DDCSDA</text>
<text x="112.6" y="96.9">DDCSCL</text>
<text x="252" y="97.9">RES</text>
<text x="252" y="99.8">SCL</text>
<text x="252" y="101.7">SDA</text>
<text x="85" y="102.7">D17</text>
<text x="85" y="104.6">D18</text>
<text x="85" y="106.5">D19</text>
<text x="111.7" y="104.6">CEC_CLK</text>
<text x="116.1" y="106.5">HPD</text>
<text x="116.1" y="102.7">CEC</text>
<text x="252" y="103.6">DCC/CECG</text>
<text x="252" y="105.6">5V0</text>
<text x="252" y="107.5">HPD</text>
<text x="260" y="107.5">BO1</text>
<text x="260" y="105.6">BO2</text>
<text x="85" y="108.5">D20</text>
<text x="85" y="110.4">D21</text>
<text x="85" y="112.3">D22</text>
<text x="85" y="118.1">CLK</text>
<text x="85" y="114.3">D23</text>
<text x="201.8" y="114.3">IN1</text>
<text x="201.8" y="116.2">IN2</text>
<text x="201.8" y="118.1">GND</text>
<text x="206.8" y="116.2">OUT2</text>
<text x="206.8" y="114.3">OUT1</text>
<text x="207.6" y="118.1">GND</text>
<text x="85" y="123.9">VSYNC</text>
<text x="85" y="125.8">R_EXT</text>
<text x="85" y="120.1">DE</text>
<text x="85" y="122">HSYNC</text>
<text x="116.9" y="123.9">INT</text>
<text x="201.8" y="120.1">IN3</text>
<text x="201.8" y="122">IN4</text>
<text x="206.8" y="122">OUT4</text>
<text x="206.8" y="120.1">OUT3</text>
<text x="85" y="127.8">SPDIF</text>
<text x="85" y="129.7">MCLK</text>
<text x="116.1" y="129.7">SDA</text>
<text x="116.3" y="127.8">SCL</text>
<text x="85" y="133.6">I2S0</text>
<text x="85" y="135.5">I2S1</text>
<text x="85" y="137.4">I2S2</text>
<text x="114.1" y="135.5">LRCLK</text>
<text x="115.2" y="133.6">SCLK</text>
<text x="117.3" y="137.4">PD</text>
<text x="85" y="139.4">I2S3</text>
<text x="104.1" y="141.5" transform="rotate(-90 104.1 141.5)">EPAD</text>
</g>
<g font-size="1.4">
<text x="30.9" y="11.7">5</text>
<text x="88.8" y="11.7">4</text>
<text x="146.7" y="11.7">3</text>
<text x="204.7" y="11.7">2</text>
<text x="262.6" y="11.7">1</text>
<text x=".5" y="36.3">D</text>
<text x="292" y="36.3">D</text>
<text x=".5" y="82.1">C</text>
<text x="292" y="82.1">C</text>
<text x=".5" y="128">B</text>
<text x="292" y="128">B</text>
<text x=".5" y="173.8">A</text>
<text x="292" y="173.8">A</text>
<text x="30.9" y="197">5</text>
<text x="88.8" y="197">4</text>
<text x="146.7" y="197">3</text>
<text x="204.7" y="197">2</text>
<text x="262.6" y="197">1</text>
</g>
</svg>
